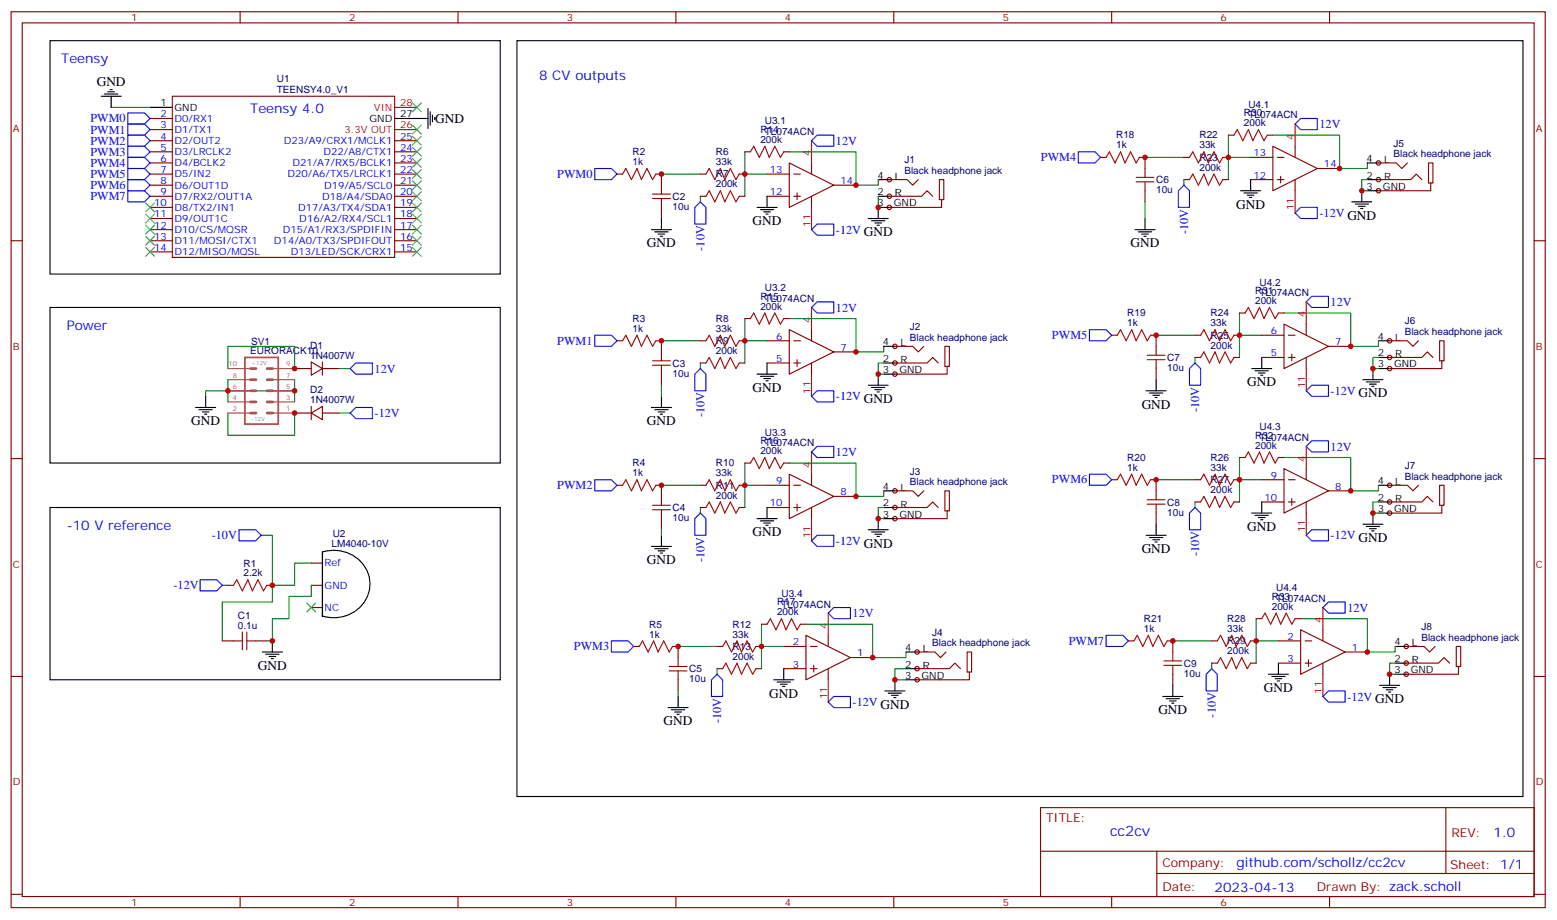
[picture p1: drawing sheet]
<svg xmlns="http://www.w3.org/2000/svg" width="494mm" height="292mm" viewBox="0 0 494 292" stroke-linecap="round" stroke-linejoin="round" font-family="sans-serif">
<g fill="none" stroke="#870000" stroke-width=".35">
<path d="M3.5 3.7h486.9v284.4h-486.9zM7.1 7.3h479.7v277.3h-479.7zM76.2 3.7v3.6M145.3 3.7v3.6M214.5 3.7v3.6M283.6 3.7v3.6M352.8 3.7v3.6M421.9 3.7v3.6M47.6 37.6h7.1M54.7 30.6h70.5v51.1h-70.5zM47.6 41.1h7.1M47.6 44.7h7.1"/>
<path d="M47.6 48.2h7.1M47.6 51.7h7.1M47.6 55.2h7.1M47.6 58.8h7.1M125.2 44.7h7.1M125.2 48.2h7.1M125.2 51.7h7.1M125.2 55.2h7.1M125.2 58.8h7.1M243.4 55.2h7.1M250.5 51.7l14.1 7.1-14.1 7zM251.9 55.2h2.1"/>
<path d="M257.5 51.7v3.5M264.6 58.8h7M3.5 76.4h3.6M47.6 76.4h7.1M47.6 62.3h7.1M47.6 65.8h7.1M47.6 69.4h7.1M47.6 72.9h7.1M47.6 79.9h7.1M125.2 76.4h7.1M125.2 62.3h7.1M125.2 65.8h7.1"/>
<path d="M125.2 69.4h7.1M125.2 72.9h7.1M125.2 79.9h7.1M243.4 62.3h7.1M251.9 62.3h2.1M252.9 61.2v2.2M257.5 62.3v3.5M486.8 76.4h3.6M243.4 108.2h7.1M243.4 115.2h7.1M250.5 104.6l14.1 7.1-14.1 7zM251.9 108.2h2.1"/>
<path d="M251.9 115.2h2.1M252.9 114.2v2.1M257.5 104.6v3.6M257.5 115.2v3.5M264.6 111.7h7M3.5 145.6h3.6M243.4 154h7.1M250.5 150.5l14.1 7.1-14.1 7zM251.9 154h2.1M257.5 150.5v3.5M264.6 157.6h7M486.8 145.6h3.6"/>
<path d="M243.4 161.1h7.1M251.9 161.1h2.1M252.9 160v2.1M257.5 161.1v3.5M3.5 214.7h3.6M248.7 205.2h7.1M248.7 212.2h7.1M255.8 201.6l14.1 7.1-14.1 7.1zM257.2 205.2h2.1M257.2 212.2h2.1M258.2 211.2v2.1M262.8 201.6v3.6"/>
<path d="M262.8 212.2v3.6M269.9 208.7h7M486.8 214.7h3.6M330.2 256.3h156.6v28.3h-156.6zM458.8 256.4v20.8M330.2 270.2h156.5M367.1 277.2h119.6M367.1 270.2v14.1M3.5 283.8h3.6M76.2 284.6v3.5M145.3 284.6v3.5M214.5 284.6v3.5"/>
<path d="M283.6 284.6v3.5M352.8 284.6v3.5M421.9 284.6v3.5M486.8 283.8h3.6"/>
</g>
<path d="M47.6 34.1h7.1M125.2 37.6h7.1" fill="none" stroke="#000" stroke-width=".35"/>
<path d="M125.2 34.1h7.1M125.2 41.1h7.1M257.5 44.7v7M257.5 65.8v7.1M257.5 97.6v7M257.5 118.7v7.1M257.5 143.4v7.1M257.5 164.6v7.1M262.8 194.6v7M262.8 215.8v7" fill="none" stroke="#f00" stroke-width=".35"/>
<g fill="#f0f0f0" stroke="#870000" stroke-width=".35">
<circle cx="282.2" cy="65.8" r=".71"/>
<circle cx="282.2" cy="62.3" r=".71"/>
<circle cx="282.2" cy="57" r=".71"/>
</g>
<g fill="none" stroke="#000" stroke-width=".35">
<path d="M278.7 57h3.5M206.7 72.9h6.4M207.8 73.6h4.2M208.8 74.3h2.2M209.5 75h.8M209.9 69.4v3.5M240.2 65.8h6.4M241.3 66.5h4.2M242.4 67.2h2.1M243.1 67.9h.7M243.4 62.3v3.5M275.5 69.4h6.4"/>
<path d="M276.6 70.1h4.2M277.6 70.8h2.2M278.3 71.5h.7M278.7 62.3h3.5M282.2 65.8h-3.5v3.6M240.2 118.7h6.4M241.3 119.5h4.2M243.4 115.2v3.5M278.7 118.7v3.6M62.1 129.3h6.3M63.1 130h4.3M64.2 130.7h2.1"/>
<path d="M64.9 131.4h.7M65.3 125.8v3.5M206.7 129.3h6.4M207.8 130h4.2M208.8 130.7h2.2M209.5 131.4h.8M209.9 125.8v3.5M242.4 120.2h2.1M243.1 120.9h.7M275.5 122.3h6.4M276.6 123h4.2M277.6 123.7h2.2"/>
<path d="M278.3 124.4h.7M102.3 175.2v20.5zM102.3 175.2a11.3 11.3 0 0 1 15 11.6 11.6 11.6 0 0 1-15 8.7M206.7 173.4h6.4M207.8 174.1h4.2M208.8 174.8h2.2M209.5 175.5h.8M209.9 169.9v3.5M240.2 164.6h6.4M241.3 165.3h4.2M242.4 166h2.1M243.1 166.7h.7"/>
<path d="M243.4 161.1v3.5M275.5 168.1h6.4M276.6 168.8h4.2M277.6 169.5h2.2M278.3 170.3h.7M278.7 164.6v3.5M83.3 206.9h6.3M84.3 207.6h4.2M85.4 208.4h2.1M86.1 209.1h.7M86.4 203.4v3.5M245.5 215.8h6.4"/>
<path d="M246.6 216.5h4.2M247.6 217.2h2.2M248.4 217.9h.7M248.7 212.2v3.6M280.8 219.3h6.4M281.9 220h4.2M284 215.8v3.5M212 224.6h6.4M213.1 225.3h4.2M214.1 226h2.2M214.8 226.7h.7M215.2 221.1v3.5"/>
<path d="M282.9 220.7h2.1M283.6 221.4h.7"/>
</g>
<path d="M282.2 57h5.7l1.7 1.8 1.8-1.8M282.2 62.3h10.3l1.7-1.8 1.8 1.8M298.8 63.4h-.7v-6.4h1.4v6.4h-.7v2.4h-16.6M98.8 178.7h3.5M98.8 185.8h3.5M98.8 192.8h3.5" fill="none" stroke="#870000" stroke-width=".35"/>
<g fill="none" stroke="#008700" stroke-width=".35">
<path d="M209.9 55.2h12.3M236.4 48.2v7h7M236.4 55.2v7.1M250.5 48.2h21.1v10.6h7.1v-1.8M222.2 62.3v1.8M209.9 108.2h12.3M222.2 115.2v1.8M236.4 101.1v7.1h7M236.4 108.2v7M250.5 101.1h21.1v10.6h8.9v-1.8M72.3 120.5v7.1M93.5 124h-28.2v1.8"/>
<path d="M93.5 120.5v7.1M209.9 154h12.3M236.4 147v7h7M236.4 154v7.1M250.5 147h21.1v10.6h8.9v-1.8M82.9 169.9h3.5v21.2h-15.8v12.3M222.2 161.1v1.7M70.6 185.8h1.7M241.7 198.1v7.1h7M255.8 198.1h21.1v10.6h10.6v-1.8M215.2 205.2h12.3M227.5 212.2v1.8"/>
<path d="M241.7 205.2v7"/>
</g>
<g fill="none" stroke="#00f" stroke-width=".35">
<path d="M188.7 53.5h5.3l1.8 1.7-1.8 1.8h-5.3zM257.5 44.7l1.8-1.8h5.3v3.5h-5.3zM222.2 64.1l1.8 1.7v5.3h-3.5v-5.3zM259.3 71.1h5.3v3.5h-5.3l-1.8-1.7zM257.5 97.6l1.8-1.8h5.3v3.5h-5.3zM111.1 117l1.8-1.8h5.3v3.5h-5.3zM188.7 106.4h5.3l1.8 1.8-1.8 1.7h-5.3zM222.2 117l1.8 1.7v5.3h-3.5v-5.3zM111.1 131.1l1.8-1.8h5.3v3.6h-5.3zM257.5 125.8l1.8-1.8h5.3v3.6h-5.3zM188.7 152.3h5.3l1.8 1.7-1.8 1.8h-5.3zM259.3 141.7h5.3v3.5h-5.3l-1.8-1.8z"/>
<path d="M75.8 168.1h5.3l1.8 1.8-1.8 1.8h-5.3zM222.2 162.8l1.8 1.8v5.3h-3.5v-5.3zM257.5 171.7l1.8-1.8h5.3v3.5h-5.3zM63.5 184h5.3l1.8 1.8-1.8 1.7h-5.3zM262.8 194.6l1.8-1.8h5.3v3.6h-5.3zM194 203.4h5.3l1.8 1.8-1.8 1.7h-5.3zM225.8 215.8l1.7-1.8 1.8 1.8v5.3h-3.5zM262.8 222.8l1.8-1.7h5.3v3.5h-5.3z"/>
</g>
<path d="M77.7 113.5h10.6v21.1h-10.6z" fill="none" stroke="#a64a4a" stroke-width=".56"/>
<path d="M79.5 117h1.8M84.8 117h1.7M79.5 120.5h1.8M79.5 124h1.8M79.5 127.6h1.8M79.5 131.1h1.8M84.8 120.5h1.7M84.8 124h1.7M84.8 127.6h1.7M84.8 131.1h1.7" fill="none" stroke="#a64a4a" stroke-width=".85"/>
<path d="M72.3 117h7M86.5 117h7M72.3 131.1h7M72.3 127.6h7M72.3 124h7M72.3 120.5h7M86.5 131.1h7M86.5 127.6h7M86.5 124h7M86.5 120.5h7" fill="none" stroke="#a64a4a" stroke-width=".35"/>
<g fill="#f0f0f0" stroke="#870000" stroke-width=".35">
<circle cx="284" cy="118.7" r=".71"/>
<circle cx="284" cy="115.2" r=".71"/>
<circle cx="284" cy="109.9" r=".71"/>
</g>
<path d="M280.5 109.9h3.5M280.5 115.2h3.5M280.5 118.7h3.5" fill="none" stroke="#000" stroke-width=".35"/>
<path d="M284 109.9h5.6l1.8 1.8 1.8-1.8M284 115.2h10.2l1.8-1.7 1.7 1.7M300.6 116.3h-.7v-6.4h1.4v6.4h-.7v2.4h-16.6" fill="none" stroke="#870000" stroke-width=".35"/>
<g fill="#f0f0f0" stroke="#870000" stroke-width=".35">
<circle cx="284" cy="164.6" r=".71"/>
<circle cx="284" cy="161.1" r=".71"/>
<circle cx="284" cy="155.8" r=".71"/>
</g>
<path d="M280.5 155.8h3.5M280.5 161.1h3.5M280.5 164.6h3.5" fill="none" stroke="#000" stroke-width=".35"/>
<path d="M284 155.8h5.6l1.8 1.8 1.8-1.8M284 161.1h10.2l1.8-1.8 1.7 1.8M300.6 162.1h-.7v-6.3h1.4v6.3h-.7v2.5h-16.6" fill="none" stroke="#870000" stroke-width=".35"/>
<g fill="#f0f0f0" stroke="#870000" stroke-width=".35">
<circle cx="291" cy="215.8" r=".71"/>
<circle cx="291" cy="212.2" r=".71"/>
<circle cx="291" cy="206.9" r=".71"/>
</g>
<path d="M287.5 206.9h3.5M287.5 212.2h3.5M287.5 215.8h3.5" fill="none" stroke="#000" stroke-width=".35"/>
<path d="M291 206.9h5.7l1.7 1.8 1.8-1.8M291 212.2h10.3l1.7-1.7 1.8 1.7M307.6 213.3h-.7v-6.4h1.4v6.4h-.7v2.5h-16.6" fill="none" stroke="#870000" stroke-width=".35"/>
<g fill="#f0f0f0" stroke="#870000" stroke-width=".35">
<circle cx="446.3" cy="214" r=".71"/>
<circle cx="446.3" cy="210.5" r=".71"/>
<circle cx="446.3" cy="205.2" r=".71"/>
</g>
<path d="M442.7 205.2h3.6M442.7 210.5h3.6M442.7 214h3.6" fill="none" stroke="#000" stroke-width=".35"/>
<path d="M446.3 205.2h5.6l1.8 1.7 1.7-1.7M446.3 210.5h10.2l1.8-1.8 1.7 1.8M462.8 211.5h-.7v-6.3h1.4v6.3h-.7v2.5h-16.5" fill="none" stroke="#870000" stroke-width=".35"/>
<g fill="#f0f0f0" stroke="#870000" stroke-width=".35">
<circle cx="441" cy="162.8" r=".71"/>
<circle cx="441" cy="159.3" r=".71"/>
<circle cx="441" cy="154" r=".71"/>
</g>
<path d="M437.4 154h3.6M437.4 159.3h3.6M437.4 162.8h3.6" fill="none" stroke="#000" stroke-width=".35"/>
<path d="M441 154h5.6l1.8 1.8 1.7-1.8M441 159.3h10.2l1.8-1.7 1.7 1.7M457.6 160.4h-.8v-6.4h1.5v6.4h-.7v2.4h-16.6" fill="none" stroke="#870000" stroke-width=".35"/>
<g fill="#f0f0f0" stroke="#870000" stroke-width=".35">
<circle cx="441" cy="117" r=".71"/>
<circle cx="441" cy="113.5" r=".71"/>
<circle cx="441" cy="108.2" r=".71"/>
</g>
<g fill="none" stroke="#000" stroke-width=".35">
<path d="M396.9 57v3.5M360.2 72.9h6.3M361.2 73.6h4.3M362.3 74.3h2.1M363 75h.7M363.4 69.4v3.5M393.7 60.5h6.3M394.8 61.2h4.2M395.8 61.9h2.1M396.5 62.7h.7M429 64.1h6.3M430 64.8h4.3"/>
<path d="M431.1 65.5h2.1M431.8 66.2h.7M432.2 60.5v3.6M397.2 117h6.4M398.3 117.7h4.2M399.3 118.4h2.2M400 119.1h.8M400.4 113.5v3.5M435.7 117v3.5M437.4 108.2h3.6M437.4 113.5h3.6M437.4 117h3.6"/>
<path d="M363.7 124h6.4M364.8 124.7h4.2M365.8 125.4h2.1M366.5 126.2h.7M366.9 120.5v3.5M432.5 120.5h6.4M433.6 121.2h4.2M434.6 121.9h2.1M435.3 122.6h.7M400.4 159.3v3.5M363.7 169.9h6.4M364.8 170.6h4.2"/>
<path d="M365.8 171.3h2.1M366.5 172h.7M366.9 166.4v3.5M397.2 162.8h6.4M398.3 163.5h4.2M399.3 164.3h2.2M400 165h.8M432.5 166.4h6.4M433.6 167.1h4.2M434.6 167.8h2.1M435.3 168.5h.7M435.7 162.8v3.6"/>
<path d="M372.2 217.5v3.6M402.5 214h6.4M403.6 214.7h4.2M404.6 215.4h2.2M405.3 216.1h.7M405.7 210.5v3.5M437.8 217.5h6.3M438.9 218.2h4.2M439.9 218.9h2.1M440.6 219.6h.7M441 214v3.5M369 221.1h6.4"/>
<path d="M370.1 221.8h4.2M371.1 222.5h2.1M371.8 223.2h.7"/>
</g>
<path d="M441 108.2h5.6l1.8 1.7 1.7-1.7M441 113.5h10.2l1.8-1.8 1.7 1.8M457.6 114.5h-.8v-6.3h1.5v6.3h-.7v2.5h-16.6" fill="none" stroke="#870000" stroke-width=".35"/>
<g fill="none" stroke="#008700" stroke-width=".35">
<path d="M363.4 50h12.3M375.7 57v1.8M389.8 42.9v7.1h7.1M389.8 50v7M403.9 42.9h21.2v10.6h8.8v-1.8M393.3 99.3v7.1h7.1M407.5 99.3h21.1v10.6h8.8v-1.7M366.9 106.4h12.3M379.2 113.5v1.7M393.3 106.4v7.1M366.9 152.3h12.3M379.2 159.3v1.8"/>
<path d="M393.3 145.2v7.1h7.1M393.3 152.3v7M407.5 145.2h21.1v10.6h8.8v-1.8M398.6 196.4v7h7.1M412.7 196.4h21.2v10.5h8.8v-1.7M372.2 203.4h12.3M384.5 210.5v1.7M398.6 203.4v7.1"/>
</g>
<g fill="none" stroke="#00f" stroke-width=".35">
<path d="M411 39.4l1.7-1.8h5.3v3.5h-5.3zM342.2 48.2h5.3l1.7 1.8-1.7 1.7h-5.3zM375.7 58.8l1.8 1.7v5.3h-3.6v-5.3zM412.7 65.8h5.3v3.6h-5.3l-1.7-1.8zM416.3 94.1h5.3v3.5h-5.3l-1.8-1.8zM345.7 104.6h5.3l1.8 1.8-1.8 1.8h-5.3zM379.2 115.2l1.8 1.8v5.3h-3.5v-5.3zM414.5 124l1.8-1.7h5.3v3.5h-5.3zM345.7 150.5h5.3l1.8 1.8-1.8 1.7h-5.3zM414.5 141.7l1.8-1.8h5.3v3.5h-5.3zM379.2 161.1l1.8 1.7v5.3h-3.5v-5.3zM414.5 169.9l1.8-1.8h5.3v3.6h-5.3z"/>
<path d="M419.8 192.8l1.8-1.7h5.3v3.5h-5.3zM351 201.6h5.3l1.8 1.8-1.8 1.8h-5.3zM384.5 212.2l1.8 1.8v5.3h-3.5v-5.3zM421.6 219.3h5.3v3.5h-5.3l-1.8-1.7z"/>
</g>
<g fill="#f0f0f0" stroke="#870000" stroke-width=".35">
<circle cx="437.4" cy="60.5" r=".71"/>
<circle cx="437.4" cy="57" r=".71"/>
<circle cx="437.4" cy="51.7" r=".71"/>
</g>
<g fill="none" stroke="#000" stroke-width=".35">
<path d="M15.9 12.9h142.8v74.1h-142.8zM164 12.9h319.3v239.9h-319.3zM32.1 30.6h6.4M33.2 29.8h4.2M34.2 29.1h2.1M34.9 28.4h.7M35.3 30.6v3.5M132.3 37.6h3.5M135.8 34.4v6.4M136.5 35.5v4.2M137.2 36.5v2.2M137.9 37.3v.7"/>
<path d="M433.9 51.7h3.5M433.9 57h3.5M433.9 60.5h3.5M15.9 97.6h142.8v49.4h-142.8zM15.9 161.1h142.8v54.7h-142.8z"/>
</g>
<g fill="none" stroke="#870000" stroke-width=".35">
<path d="M195.8 55.2h1.8M208.1 55.2h1.8v3.6M222.2 55.2h1.8M234.6 55.2h1.8M236.4 48.2h1.7M248.7 48.2h1.8M349.2 50h1.8M361.6 50h1.8v3.5M375.7 50h1.8M375.7 57h1.8M388.1 50h1.7M388.1 57h1.7"/>
<path d="M389.8 42.9h1.8M396.9 50h7M396.9 57h7M402.2 42.9h1.7M403.9 46.4l14.1 7.1-14.1 7zM405.3 50h2.2M405.3 57h2.2M406.4 56v2.1M411 46.4v3.6M411 57v3.5M418 53.5h7.1M437.4 51.7h5.7l1.8 1.8 1.7-1.8"/>
<path d="M437.4 57h10.3l1.7-1.8 1.8 1.8M454 58.1h-.7v-6.4h1.4v6.4h-.7v2.4h-16.6M209.9 65.8v3.6M222.2 62.3h1.8M234.6 62.3h1.8M363.4 60.5v3.6M393.3 99.3h1.8M405.7 99.3h1.8M93.5 117h5.3M98.8 114.9l3.5 2.1-3.5 2.1zM102.3 117h5.3M102.3 114.9v4.2"/>
<path d="M195.8 108.2h1.8M208.1 108.2h1.8v3.5M209.9 118.7v3.6M222.2 108.2h1.8M222.2 115.2h1.8M234.6 108.2h1.8M234.6 115.2h1.8M236.4 101.1h1.7M248.7 101.1h1.8M352.8 106.4h1.7M365.1 106.4h1.8v3.5M366.9 117v3.5"/>
<path d="M379.2 106.4h1.8M379.2 113.5h1.8M391.6 106.4h1.7M391.6 113.5h1.7M400.4 106.4h7.1M400.4 113.5h7.1M407.5 102.9l14.1 7-14.1 7.1zM408.9 106.4h2.1M408.9 113.5h2.1M409.9 112.4v2.1M414.5 102.9v3.5M414.5 113.5v3.5"/>
<path d="M421.6 109.9h7M93.5 131.1h5.3M98.8 131.1l3.5-2.1v4.2zM98.8 129v4.2M102.3 131.1h5.3M195.8 154h1.8M208.1 154h1.8v3.6M222.2 154h1.8M234.6 154h1.8M236.4 147h1.7M248.7 147h1.8M352.8 152.3h1.7"/>
<path d="M365.1 152.3h1.8v3.5M379.2 152.3h1.8M379.2 159.3h1.8M391.6 152.3h1.7M391.6 159.3h1.7M393.3 145.2h1.8M400.4 152.3h7.1M400.4 159.3h7.1M405.7 145.2h1.8M407.5 148.7l14.1 7.1-14.1 7zM408.9 152.3h2.1M408.9 159.3h2.1"/>
<path d="M409.9 158.3v2.1M414.5 148.7v3.6M414.5 159.3v3.5M421.6 155.8h7M209.9 164.6v3.5M222.2 161.1h1.8M234.6 161.1h1.8M366.9 162.8v3.6M72.3 185.8h1.8M84.7 185.8h1.7M241.7 198.1h1.7M254 198.1h1.8"/>
<path d="M398.6 196.4h1.8M411 196.4h1.7M412.7 199.9l14.2 7-14.2 7.1zM419.8 199.9v3.5M70.6 203.4h3.5M81.1 203.4h3.6M201.1 205.2h1.7M213.4 205.2h1.8v3.5M215.2 215.8v3.5M227.5 205.2h1.8M227.5 212.2h1.8M239.9 205.2h1.8"/>
<path d="M239.9 212.2h1.8M358.1 203.4h1.7M370.4 203.4h1.8v3.5M372.2 214v3.5M384.5 203.4h1.8M384.5 210.5h1.8M396.9 203.4h1.7M396.9 210.5h1.7M405.7 203.4h7M405.7 210.5h7M414.2 203.4h2.1M414.2 210.5h2.1"/>
<path d="M415.2 209.4v2.1M419.8 210.5v3.5M426.9 206.9h7"/>
</g>
<path d="M411 39.4v7M411 60.5v7.1M414.5 95.8v7.1M414.5 117v7M414.5 141.7v7M414.5 162.8v7.1M419.8 192.8v7.1M419.8 214v7.1" fill="none" stroke="#f00" stroke-width=".35"/>
<g fill="none" stroke="#008700" stroke-width=".35">
<path d="M35.3 34.1h12.3M433.9 57h-1.7v3.5h1.7M278.7 62.3v3.5M363.4 64.1v5.3M72.3 117v-7.1h21.2v7.1M107.6 117h3.5M280.5 115.2h-1.8v3.5h1.8M437.4 113.5h-1.7v3.5h1.7M72.3 131.1v7h21.2v-7M107.6 131.1h3.5M209.9 122.3v3.5M437.4 159.3h-1.7v3.5h1.7"/>
<path d="M98.8 178.7h-5.3v7.1h-7.1M209.9 168.1v1.8M280.5 161.1h-1.8v3.5h1.8M98.8 185.8v3.5h-7.1v7.1h-5.3v7h-1.7M215.2 219.3v1.8M287.5 212.2h-3.5v3.6h3.5M442.7 210.5h-1.7v3.5h1.7"/>
</g>
<path d="M40.6 35.8h5.3l1.7 1.8-1.7 1.8h-5.3zM40.6 39.4h5.3l1.7 1.7-1.7 1.8h-5.3zM40.6 42.9h5.3l1.7 1.8-1.7 1.7h-5.3zM40.6 46.4h5.3l1.7 1.8-1.7 1.8h-5.3zM40.6 50h5.3l1.7 1.7-1.7 1.8h-5.3zM40.6 53.5h5.3l1.7 1.7-1.7 1.8h-5.3zM40.6 57h5.3l1.7 1.8-1.7 1.7h-5.3zM40.6 60.5h5.3l1.7 1.8-1.7 1.8h-5.3z" fill="none" stroke="#00f" stroke-width=".35"/>
<g fill="none" stroke="#3c3" stroke-width=".35">
<path d="M130.9 32.7l2.8 2.8M130.9 39.7l2.8 2.8M133.7 32.7l-2.8 2.8M133.7 39.7l-2.8 2.8M130.9 43.3l2.8 2.8M130.9 46.8l2.8 2.8M130.9 50.3l2.8 2.8M130.9 53.8l2.8 2.9M130.9 57.4l2.8 2.8M133.7 43.3l-2.8 2.8M133.7 46.8l-2.8 2.8M133.7 50.3l-2.8 2.8"/>
<path d="M133.7 53.8l-2.8 2.9M133.7 57.4l-2.8 2.8M46.2 78.5l2.8 2.9M46.2 75l2.8 2.8M46.2 71.5l2.8 2.8M46.2 67.9l2.8 2.9M46.2 64.4l2.8 2.8M49 78.5l-2.8 2.9M49 75l-2.8 2.8M49 71.5l-2.8 2.8M49 67.9l-2.8 2.9M49 64.4l-2.8 2.8"/>
<path d="M130.9 60.9l2.8 2.8M130.9 64.4l2.8 2.8M130.9 67.9l2.8 2.9M130.9 71.5l2.8 2.8M130.9 75l2.8 2.8M130.9 78.5l2.8 2.9M133.7 60.9l-2.8 2.8M133.7 64.4l-2.8 2.8M133.7 67.9l-2.8 2.9M133.7 71.5l-2.8 2.8M133.7 75l-2.8 2.8M133.7 78.5l-2.8 2.9"/>
<path d="M97.4 191.4l2.8 2.8M100.2 191.4l-2.8 2.8"/>
</g>
<g fill="none" stroke="#a10000" stroke-width=".35">
<path d="M197.6 55.2l1-1.7 1.8 3.5 1.7-3.5 1.5 3.5 1.7-3.5 1.8 3.5 1-1.8M209.9 58.8v2.8M224 55.2l1.1-1.7 1.7 3.5 1.8-3.5 1.4 3.5 1.8-3.5 1.7 3.5 1.1-1.8M238.1 48.2l1.1-1.8 1.7 3.6 1.8-3.6 1.4 3.6 1.8-3.6 1.7 3.6 1.1-1.8M351 50l1.1-1.8 1.7 3.5 1.8-3.5 1.4 3.5 1.8-3.5 1.7 3.5 1.1-1.7M360.5 56.3h5.7M360.5 57.7h5.7M363.4 53.5v2.8M363.4 57.7v2.8M377.5 57l1-1.8 1.8 3.6 1.8-3.6 1.4 3.6 1.7-3.6 1.8 3.6 1.1-1.8M377.5 50l1-1.8 1.8 3.5 1.8-3.5 1.4 3.5 1.7-3.5 1.8 3.5 1.1-1.7M391.6 42.9l1-1.8 1.8 3.6 1.8-3.6 1.4 3.6 1.7-3.6 1.8 3.6 1.1-1.8"/>
<path d="M207.1 61.6h5.6M207.1 63h5.6M209.9 63v2.8M224 62.3l1.1-1.8 1.7 3.6 1.8-3.6 1.4 3.6 1.8-3.6 1.7 3.6 1.1-1.8M395.1 99.3l1.1-1.7 1.7 3.5 1.8-3.5 1.4 3.5 1.8-3.5 1.7 3.5 1.1-1.8M197.6 108.2l1-1.8 1.8 3.5 1.7-3.5 1.5 3.5 1.7-3.5 1.8 3.5 1-1.7M207.1 114.5h5.6M207.1 115.9h5.6M209.9 111.7v2.8M209.9 115.9v2.8M224 108.2l1.1-1.8 1.7 3.5 1.8-3.5 1.4 3.5 1.8-3.5 1.7 3.5 1.1-1.7M224 115.2l1.1-1.7 1.7 3.5 1.8-3.5 1.4 3.5 1.8-3.5 1.7 3.5 1.1-1.8"/>
<path d="M238.1 101.1l1.1-1.8 1.7 3.6 1.8-3.6 1.4 3.6 1.8-3.6 1.7 3.6 1.1-1.8M354.5 106.4l1.1-1.8 1.8 3.6 1.7-3.6 1.4 3.6 1.8-3.6 1.8 3.6 1-1.8M364.1 112.7h5.6M364.1 114.2h5.6M366.9 109.9v2.8M366.9 114.2v2.8M381 113.5l1.1-1.8 1.7 3.5 1.8-3.5 1.4 3.5 1.8-3.5 1.7 3.5 1.1-1.7M381 106.4l1.1-1.8 1.7 3.6 1.8-3.6 1.4 3.6 1.8-3.6 1.7 3.6 1.1-1.8M197.6 154l1-1.7 1.8 3.5 1.7-3.5 1.5 3.5 1.7-3.5 1.8 3.5 1-1.8M209.9 157.6v2.8M224 154l1.1-1.7 1.7 3.5 1.8-3.5 1.4 3.5 1.8-3.5 1.7 3.5 1.1-1.8M238.1 147l1.1-1.8 1.7 3.5 1.8-3.5 1.4 3.5 1.8-3.5 1.7 3.5 1.1-1.7"/>
<path d="M354.5 152.3l1.1-1.8 1.8 3.5 1.7-3.5 1.4 3.5 1.8-3.5 1.8 3.5 1-1.7M364.1 158.6h5.6M366.9 155.8v2.8M381 159.3l1.1-1.7 1.7 3.5 1.8-3.5 1.4 3.5 1.8-3.5 1.7 3.5 1.1-1.8M381 152.3l1.1-1.8 1.7 3.5 1.8-3.5 1.4 3.5 1.8-3.5 1.7 3.5 1.1-1.7M395.1 145.2l1.1-1.8 1.7 3.6 1.8-3.6 1.4 3.6 1.8-3.6 1.7 3.6 1.1-1.8M207.1 160.4h5.6M207.1 161.8h5.6M209.9 161.8v2.8M224 161.1l1.1-1.8 1.7 3.5 1.8-3.5 1.4 3.5 1.8-3.5 1.7 3.5 1.1-1.7M364.1 160h5.6M366.9 160v2.8"/>
<path d="M74.1 185.8l1-1.8 1.8 3.5 1.8-3.5 1.4 3.5 1.7-3.5 1.8 3.5 1.1-1.7M243.4 198.1l1.1-1.7 1.7 3.5 1.8-3.5 1.4 3.5 1.8-3.5 1.7 3.5 1.1-1.8M400.4 196.4l1.1-1.8 1.7 3.5 1.8-3.5 1.4 3.5 1.8-3.5 1.7 3.5 1.1-1.7M74.1 203.4h2.8M76.9 200.6v5.6M78.3 203.4h2.8M78.3 200.6v5.6M202.8 205.2l1.1-1.8 1.8 3.5 1.7-3.5 1.4 3.5 1.8-3.5 1.8 3.5 1-1.7M212.4 211.5h5.6M212.4 212.9h5.6M215.2 208.7v2.8M215.2 212.9v2.9"/>
<path d="M229.3 212.2l1.1-1.7 1.7 3.5 1.8-3.5 1.4 3.5 1.8-3.5 1.7 3.5 1.1-1.8M229.3 205.2l1.1-1.8 1.7 3.5 1.8-3.5 1.4 3.5 1.8-3.5 1.7 3.5 1.1-1.7M359.8 203.4l1.1-1.8 1.8 3.6 1.7-3.6 1.4 3.6 1.8-3.6 1.8 3.6 1-1.8M369.4 209.8h5.6M369.4 211.2h5.6M372.2 206.9v2.9M372.2 211.2v2.8M386.3 210.5l1-1.8 1.8 3.5 1.8-3.5 1.4 3.5 1.8-3.5 1.7 3.5 1.1-1.7M386.3 203.4l1-1.8 1.8 3.6 1.8-3.6 1.4 3.6 1.8-3.6 1.7 3.6 1.1-1.8"/>
</g>
<g fill="#c00">
<circle cx="72.3" cy="124" r=".88"/>
<circle cx="93.5" cy="124" r=".88"/>
<circle cx="236.4" cy="55.2" r=".88"/>
<circle cx="271.6" cy="58.8" r=".88"/>
<circle cx="271.6" cy="111.7" r=".88"/>
<circle cx="236.4" cy="108.2" r=".88"/>
<circle cx="271.6" cy="157.6" r=".88"/>
<circle cx="236.4" cy="154" r=".88"/>
<circle cx="276.9" cy="208.7" r=".88"/>
<circle cx="241.7" cy="205.2" r=".88"/>
<circle cx="398.6" cy="203.4" r=".88"/>
<circle cx="433.9" cy="206.9" r=".88"/>
<circle cx="393.3" cy="152.3" r=".88"/>
<circle cx="428.6" cy="155.8" r=".88"/>
<circle cx="393.3" cy="106.4" r=".88"/>
<circle cx="428.6" cy="109.9" r=".88"/>
<circle cx="425.1" cy="53.5" r=".88"/>
<circle cx="389.8" cy="50" r=".88"/>
<circle cx="209.9" cy="55.2" r=".88"/>
<circle cx="209.9" cy="108.2" r=".88"/>
<circle cx="209.9" cy="154" r=".88"/>
<circle cx="215.2" cy="205.2" r=".88"/>
<circle cx="363.4" cy="50" r=".88"/>
<circle cx="366.9" cy="106.4" r=".88"/>
<circle cx="366.9" cy="152.3" r=".88"/>
<circle cx="372.2" cy="203.4" r=".88"/>
<circle cx="86.4" cy="185.8" r=".88"/>
<circle cx="93.5" cy="131.1" r=".88"/>
<circle cx="93.5" cy="117" r=".88"/>
<circle cx="86.4" cy="203.4" r=".88"/>
<circle cx="278.7" cy="65.8" r=".88"/>
<circle cx="278.7" cy="118.7" r=".88"/>
<circle cx="278.7" cy="164.6" r=".88"/>
<circle cx="284" cy="215.8" r=".88"/>
<circle cx="432.2" cy="60.5" r=".88"/>
<circle cx="435.7" cy="117" r=".88"/>
<circle cx="435.7" cy="162.8" r=".88"/>
<circle cx="441" cy="214" r=".88"/>
</g>
<text font-size="4.6" fill="#00f" x="352.3" y="265.4">cc2cv</text>
<g font-size="4.2" fill="#00f">
<text x="19.4" y="20">Teensy</text>
<text x="171.1" y="25.3">8 CV outputs</text>
<text x="79.4" y="35.8">Teensy 4.0</text>
<text x="21.2" y="104.6">Power</text>
<text x="21.2" y="168.1">-10 V reference</text>
<text x="474" y="265.6">1.0</text>
<text x="392.4" y="275.2">github.com/schollz/cc2cv</text>
<text x="385.5" y="283">2023-04-13</text>
</g>
<g font-size="4.2">
<text x="30.7" y="27.3">GND</text>
<text x="138.1" y="39">GND</text>
<text x="238.8" y="71.5">GND</text>
<text x="392.3" y="66.2">GND</text>
<text x="205.3" y="78.5">GND</text>
<text x="358.8" y="78.5">GND</text>
<text x="238.8" y="124.4">GND</text>
<text x="395.8" y="122.6">GND</text>
<text x="362.3" y="129.7">GND</text>
<text x="60.7" y="135">GND</text>
<text x="205.3" y="135">GND</text>
<text x="238.8" y="170.3">GND</text>
<text x="395.8" y="168.5">GND</text>
<text x="205.3" y="179.1">GND</text>
<text x="362.3" y="175.5">GND</text>
<text x="81.8" y="212.6">GND</text>
<text x="244.1" y="221.4">GND</text>
<text x="401.1" y="219.6">GND</text>
<text x="367.6" y="226.7">GND</text>
<text x="210.6" y="230.2">GND</text>
</g>
<g font-size="3.9" fill="#00f">
<text x="28.7" y="38.9">PWM0</text>
<text x="418.7" y="40.7">12V</text>
<text x="28.7" y="42.4">PWM1</text>
<text x="28.7" y="45.9">PWM2</text>
<text x="265.3" y="46">12V</text>
<text x="28.7" y="49.4">PWM3</text>
<text x="28.7" y="53">PWM4</text>
<text x="330.3" y="51.1">PWM4</text>
<text x="28.7" y="56.5">PWM5</text>
<text x="176.9" y="56.6">PWM0</text>
<text x="28.7" y="60">PWM6</text>
<text x="28.7" y="63.6">PWM7</text>
<text x="418.7" y="68.9">-12V GND</text>
<text x="265.3" y="74.2">-12V GND</text>
<text x="377" y="74.3" transform="rotate(-90 377 74.3)">-10V</text>
<text x="223.6" y="79.6" transform="rotate(-90 223.6 79.6)">-10V</text>
<text x="265.3" y="98.9">12V</text>
<text x="422.3" y="97.1">12V</text>
<text x="333.8" y="107.6">PWM5</text>
<text x="176.9" y="109.4">PWM1</text>
<text x="118.9" y="118.3">12V</text>
<text x="422.3" y="125.3">-12V GND</text>
<text x="265.3" y="127.1">-12V GND</text>
<text x="380.6" y="130.7" transform="rotate(-90 380.6 130.7)">-10V</text>
<text x="118.9" y="132.4">-12V</text>
<text x="223.6" y="132.5" transform="rotate(-90 223.6 132.5)">-10V</text>
<text x="422.3" y="143">12V</text>
<text x="265.3" y="144.7">12V</text>
<text x="176.9" y="155.3">PWM2</text>
<text x="333.8" y="153.4">PWM6</text>
<text x="67.2" y="171.1">-10V</text>
<text x="265.3" y="173">-12V GND</text>
<text x="422.3" y="171.2">-12V GND</text>
<text x="223.6" y="178.3" transform="rotate(-90 223.6 178.3)">-10V</text>
<text x="380.6" y="176.6" transform="rotate(-90 380.6 176.6)">-10V</text>
<text x="55.1" y="187">-12V</text>
<text x="270.6" y="195.9">12V</text>
<text x="427.6" y="194.1">12V</text>
<text x="182.1" y="206.3">PWM3</text>
<text x="339.1" y="204.6">PWM7</text>
<text x="270.6" y="224.1">-12V GND</text>
<text x="385.9" y="227.7" transform="rotate(-90 385.9 227.7)">-10V</text>
<text x="427.6" y="222.4">-12V GND</text>
<text x="228.9" y="229.5" transform="rotate(-90 228.9 229.5)">-10V</text>
</g>
<g font-size="3.9" fill="#800">
<text x="332" y="260.9">TITLE:</text>
<text x="460.6" y="265.6">REV:</text>
<text x="368.9" y="275.1">Company:</text>
<text x="460.2" y="275.7">Sheet: 1/1</text>
<text x="368.9" y="282.8">Date:</text>
<text x="417.9" y="282.9">Drawn By: zack.scholl</text>
</g>
<g font-size="3.2" fill="#800">
<text x="41.6" y="6.7">1</text>
<text x="110.8" y="6.7">2</text>
<text x="179.9" y="6.7">3</text>
<text x="249.1" y="6.7">4</text>
<text x="318.2" y="6.7">5</text>
<text x="387.3" y="6.7">6</text>
<text x="4.1" y="41.8">A</text>
<text x="487.4" y="41.8">A</text>
<text x="4.1" y="111">B</text>
<text x="487.4" y="111">B</text>
<text x="4.1" y="180.1">C</text>
<text x="487.4" y="180.1">C</text>
<text x="4.1" y="249.3">D</text>
<text x="487.4" y="249.3">D</text>
<text x="41.6" y="287.5">1</text>
<text x="110.8" y="287.5">2</text>
<text x="179.9" y="287.5">3</text>
<text x="249.1" y="287.5">4</text>
<text x="318.2" y="287.5">5</text>
<text x="387.3" y="287.5">6</text>
</g>
<g font-size="3.2" fill="#000080">
<text x="87.9" y="29.5">TEENSY4.0_V1</text>
<text x="87.9" y="26">U1</text>
<text x="396.2" y="34.2">U4.1</text>
<text x="242.7" y="39.5">U3.1</text>
<text x="394.8" y="40.1">200k</text>
<text x="394.8" y="36.9">R30</text>
<text x="396.2" y="37.6">TL074ACN</text>
<text x="241.3" y="45.4">200k</text>
<text x="241.3" y="42.2">R14</text>
<text x="242.7" y="42.9">TL074ACN</text>
<text x="354.2" y="47.1">1k</text>
<text x="354.2" y="44">R18</text>
<text x="380.7" y="47.1">33k</text>
<text x="380.7" y="44">R22</text>
<text x="442.2" y="46.5">J5</text>
<text x="200.7" y="52.4">1k</text>
<text x="200.7" y="49.2">R2</text>
<text x="227.2" y="52.4">33k</text>
<text x="227.2" y="49.2">R6</text>
<text x="287" y="51.8">J1</text>
<text x="380.7" y="51">R23</text>
<text x="442.2" y="50">Black headphone jack</text>
<text x="227.2" y="59.5">200k</text>
<text x="227.2" y="56.3">R7</text>
<text x="287" y="55.2">Black headphone jack</text>
<text x="366.9" y="58.2">C6</text>
<text x="380.7" y="54.2">200k</text>
<text x="213.4" y="63.4">C2</text>
<text x="366.9" y="61.3">10u</text>
<text x="213.4" y="66.6">10u</text>
<text x="241.3" y="95.1">R15</text>
<text x="242.7" y="95.8">TL074ACN</text>
<text x="242.7" y="92.4">U3.2</text>
<text x="398.3" y="93.3">R31</text>
<text x="399.7" y="94.1">TL074ACN</text>
<text x="399.7" y="90.6">U4.2</text>
<text x="241.3" y="98.3">200k</text>
<text x="357.7" y="100.4">R19</text>
<text x="384.2" y="100.4">R24</text>
<text x="398.3" y="96.5">200k</text>
<text x="200.7" y="105.3">1k</text>
<text x="200.7" y="102.2">R3</text>
<text x="227.2" y="105.3">33k</text>
<text x="227.2" y="102.2">R8</text>
<text x="288.8" y="104.7">J2</text>
<text x="357.7" y="103.6">1k</text>
<text x="384.2" y="107.5">R25</text>
<text x="384.2" y="103.6">33k</text>
<text x="445.8" y="106.4">Black headphone jack</text>
<text x="445.8" y="103">J6</text>
<text x="79.4" y="112.4">EURORACK10</text>
<text x="79.7" y="109.4">SV1</text>
<text x="98.4" y="113.8">1N4007W</text>
<text x="98.4" y="110.7">D1</text>
<text x="227.2" y="112.4">200k</text>
<text x="227.2" y="109.2">R9</text>
<text x="288.8" y="108.2">Black headphone jack</text>
<text x="384.2" y="110.6">200k</text>
<text x="213.4" y="119.5">10u</text>
<text x="213.4" y="116.4">C3</text>
<text x="370.4" y="117.8">10u</text>
<text x="370.4" y="114.6">C7</text>
<text x="98.4" y="124.8">D2</text>
<text x="98.4" y="127.9">1N4007W</text>
<text x="399.7" y="136.5">U4.3</text>
<text x="241.3" y="141">R16</text>
<text x="242.7" y="141.7">TL074ACN</text>
<text x="242.7" y="138.3">U3.3</text>
<text x="398.3" y="142.4">200k</text>
<text x="398.3" y="139.2">R32</text>
<text x="399.7" y="139.9">TL074ACN</text>
<text x="200.7" y="148">R4</text>
<text x="227.2" y="148">R10</text>
<text x="241.3" y="144.1">200k</text>
<text x="357.7" y="149.4">1k</text>
<text x="357.7" y="146.3">R20</text>
<text x="384.2" y="149.4">33k</text>
<text x="384.2" y="146.3">R26</text>
<text x="445.8" y="148.8">J7</text>
<text x="200.7" y="151.2">1k</text>
<text x="227.2" y="155.1">R11</text>
<text x="227.2" y="151.2">33k</text>
<text x="288.8" y="154">Black headphone jack</text>
<text x="288.8" y="150.6">J3</text>
<text x="384.2" y="153.3">R27</text>
<text x="445.8" y="152.3">Black headphone jack</text>
<text x="227.2" y="158.3">200k</text>
<text x="370.4" y="160.5">C8</text>
<text x="384.2" y="156.5">200k</text>
<text x="213.4" y="165.4">10u</text>
<text x="213.4" y="162.2">C4</text>
<text x="370.4" y="163.6">10u</text>
<text x="105.2" y="173.6">LM4040-10V</text>
<text x="105.6" y="170.3">U2</text>
<text x="77.3" y="179.8">R1</text>
<text x="77.3" y="183">2.2k</text>
<text x="248" y="189.4">U3.4</text>
<text x="403.6" y="190.4">R33</text>
<text x="405" y="191.1">TL074ACN</text>
<text x="405" y="187.6">U4.4</text>
<text x="75.5" y="196.4">C1</text>
<text x="246.6" y="195.3">200k</text>
<text x="246.6" y="192.1">R17</text>
<text x="248" y="192.8">TL074ACN</text>
<text x="363" y="197.4">R21</text>
<text x="389.5" y="197.4">R28</text>
<text x="403.6" y="193.5">200k</text>
<text x="75.5" y="199.5">0.1u</text>
<text x="206" y="202.4">1k</text>
<text x="206" y="199.2">R5</text>
<text x="232.5" y="202.4">33k</text>
<text x="232.5" y="199.2">R12</text>
<text x="295.8" y="201.8">J4</text>
<text x="363" y="200.6">1k</text>
<text x="389.5" y="200.6">33k</text>
<text x="451.1" y="203.4">Black headphone jack</text>
<text x="451.1" y="200">J8</text>
<text x="232.5" y="209.4">200k</text>
<text x="232.5" y="206.2">R13</text>
<text x="295.8" y="205.2">Black headphone jack</text>
<text x="389.5" y="207.6">200k</text>
<text x="389.5" y="204.5">R29</text>
<text x="218.7" y="213.4">C5</text>
<text x="375.7" y="214.8">10u</text>
<text x="375.7" y="211.6">C9</text>
<text x="218.7" y="216.6">10u</text>
</g>
<g font-size="3.2">
<text x="50.9" y="33.7">1</text>
<text x="55.4" y="35.1">GND</text>
<text x="117.2" y="38.7">GND</text>
<text x="127" y="37.3">27</text>
<text x="433.7" y="51.4">4</text>
<text x="439.2" y="51.7">L</text>
<text x="278.4" y="56.7">4</text>
<text x="284" y="57">L</text>
<text x="433.7" y="56.7">2</text>
<text x="439.2" y="57">R</text>
<text x="278.4" y="61.9">2</text>
<text x="278.4" y="65.5">3</text>
<text x="283.6" y="65.5">GND</text>
<text x="284" y="62.3">R</text>
<text x="433.7" y="60.2">3</text>
<text x="438.9" y="60.2">GND</text>
<text x="437.2" y="107.8">4</text>
<text x="280.2" y="109.6">4</text>
<text x="285.8" y="109.9">L</text>
<text x="437.2" y="113.1">2</text>
<text x="442.7" y="108.2">L</text>
<text x="442.7" y="113.5">R</text>
<text x="280.2" y="114.9">2</text>
<text x="280.2" y="118.4">3</text>
<text x="285.4" y="118.4">GND</text>
<text x="285.8" y="115.2">R</text>
<text x="437.2" y="116.6">3</text>
<text x="442.4" y="116.6">GND</text>
<text x="280.2" y="155.4">4</text>
<text x="285.8" y="155.8">L</text>
<text x="437.2" y="153.7">4</text>
<text x="442.7" y="154">L</text>
<text x="280.2" y="160.7">2</text>
<text x="285.8" y="161.1">R</text>
<text x="437.2" y="159">2</text>
<text x="442.7" y="159.3">R</text>
<text x="280.2" y="164.3">3</text>
<text x="285.4" y="164.3">GND</text>
<text x="437.2" y="162.5">3</text>
<text x="442.4" y="162.5">GND</text>
<text x="287.3" y="206.6">4</text>
<text x="292.8" y="206.9">L</text>
<text x="442.5" y="204.8">4</text>
<text x="448" y="205.2">L</text>
<text x="287.3" y="211.9">2</text>
<text x="287.3" y="215.4">3</text>
<text x="292.5" y="215.4">GND</text>
<text x="292.8" y="212.2">R</text>
<text x="442.5" y="210.1">2</text>
<text x="442.5" y="213.6">3</text>
<text x="447.7" y="213.6">GND</text>
<text x="448" y="210.5">R</text>
</g>
<g font-size="3.2" fill="#f00">
<text x="118.7" y="35.1">VIN</text>
<text x="127" y="33.7">28</text>
<text x="127" y="40.8">26</text>
<text x="109.3" y="42.2">3.3V OUT</text>
<text x="410.6" y="44.3" transform="rotate(-90 410.6 44.3)">4</text>
<text x="257.2" y="49.6" transform="rotate(-90 257.2 49.6)">4</text>
<text x="257.2" y="72" transform="rotate(-90 257.2 72)">11</text>
<text x="410.6" y="66.7" transform="rotate(-90 410.6 66.7)">11</text>
<text x="414.2" y="100.8" transform="rotate(-90 414.2 100.8)">4</text>
<text x="257.2" y="102.5" transform="rotate(-90 257.2 102.5)">4</text>
<text x="257.2" y="124.9" transform="rotate(-90 257.2 124.9)">11</text>
<text x="414.2" y="123.1" transform="rotate(-90 414.2 123.1)">11</text>
<text x="257.2" y="148.4" transform="rotate(-90 257.2 148.4)">4</text>
<text x="414.2" y="146.6" transform="rotate(-90 414.2 146.6)">4</text>
<text x="257.2" y="170.8" transform="rotate(-90 257.2 170.8)">11</text>
<text x="414.2" y="169" transform="rotate(-90 414.2 169)">11</text>
<text x="419.5" y="197.8" transform="rotate(-90 419.5 197.8)">4</text>
<text x="262.5" y="199.5" transform="rotate(-90 262.5 199.5)">4</text>
<text x="262.5" y="221.9" transform="rotate(-90 262.5 221.9)">11</text>
<text x="419.5" y="220.1" transform="rotate(-90 419.5 220.1)">11</text>
</g>
<g font-size="3.2" fill="#00f">
<text x="50.9" y="37.3">2</text>
<text x="50.9" y="40.8">3</text>
<text x="55.4" y="38.7">D0/RX1</text>
<text x="50.9" y="44.3">4</text>
<text x="50.9" y="47.8">5</text>
<text x="55.4" y="42.2">D1/TX1</text>
<text x="55.4" y="45.7">D2/OUT2</text>
<text x="90.1" y="45.7">D23/A9/CRX1/MCLK1</text>
<text x="127" y="47.8">24</text>
<text x="127" y="44.3">25</text>
<text x="50.9" y="51.4">6</text>
<text x="55.4" y="49.2">D3/LRCLK2</text>
<text x="55.4" y="52.8">D4/BCLK2</text>
<text x="92.8" y="52.8">D21/A7/RX5/BCLK1</text>
<text x="102.6" y="49.2">D22/A8/CTX1</text>
<text x="127" y="51.4">23</text>
<text x="397.8" y="49.6">13</text>
<text x="420.2" y="53.1">14</text>
<text x="50.9" y="54.9">7</text>
<text x="50.9" y="58.4">8</text>
<text x="55.4" y="56.3">D5/IN2</text>
<text x="55.4" y="59.8">D6/OUT1D</text>
<text x="91.2" y="56.3">D20/A6/TX5/LRCLK1</text>
<text x="102.8" y="59.8">D19/A5/SCL0</text>
<text x="127" y="58.4">21</text>
<text x="127" y="54.9">22</text>
<text x="244.3" y="54.9">13</text>
<text x="266.7" y="58.4">14</text>
<text x="397.8" y="56.7">12</text>
<text x="48.9" y="65.5">10</text>
<text x="50.9" y="61.9">9</text>
<text x="55.4" y="63.4">D7/RX2/OUT1A</text>
<text x="102.2" y="63.4">D18/A4/SDA0</text>
<text x="127" y="65.5">19</text>
<text x="127" y="61.9">20</text>
<text x="244.3" y="61.9">12</text>
<text x="48.9" y="69">11</text>
<text x="55.4" y="66.9">D8/TX2/IN1</text>
<text x="55.4" y="70.4">D9/OUT1C</text>
<text x="94.6" y="66.9">D17/A3/TX4/SDA1</text>
<text x="95" y="70.4">D16/A2/RX4/SCL1</text>
<text x="127" y="69">18</text>
<text x="48.9" y="72.5">12</text>
<text x="48.9" y="76.1">13</text>
<text x="55.4" y="73.9">D10/CS/MQSR</text>
<text x="55.4" y="77.5">D11/MOSI/CTX1</text>
<text x="86.9" y="77.5">D14/A0/TX3/SPDIFOUT</text>
<text x="89.8" y="73.9">D15/A1/RX3/SPDIFIN</text>
<text x="127" y="76.1">16</text>
<text x="127" y="72.5">17</text>
<text x="48.9" y="79.6">14</text>
<text x="55.4" y="81">D12/MISO/MQSL</text>
<text x="92.3" y="81">D13/LED/SCK/CRX1</text>
<text x="127" y="79.6">15</text>
<text x="246.3" y="107.8">6</text>
<text x="403.3" y="106">6</text>
<text x="266.7" y="111.3">7</text>
<text x="403.3" y="113.1">5</text>
<text x="423.7" y="109.6">7</text>
<text x="246.3" y="114.9">5</text>
<text x="246.3" y="153.7">9</text>
<text x="403.3" y="151.9">9</text>
<text x="423.7" y="155.4">8</text>
<text x="244.3" y="160.7">10</text>
<text x="266.7" y="157.2">8</text>
<text x="401.3" y="159">10</text>
<text x="103" y="179.8">Ref</text>
<text x="103" y="186.8">GND</text>
<text x="103" y="193.9">NC</text>
<text x="408.6" y="203.1">2</text>
<text x="251.6" y="204.8">2</text>
<text x="272" y="208.4">1</text>
<text x="429" y="206.6">1</text>
<text x="251.6" y="211.9">3</text>
<text x="408.6" y="210.1">3</text>
</g>
<g font-size="2.1" fill="#a54b4b">
<text x="72.5" y="116.3">10</text>
<text x="73.9" y="119.8">8</text>
<text x="90.8" y="119.8">7</text>
<text x="90.8" y="116.3">9</text>
<text x="73.9" y="123.3">6</text>
<text x="90.8" y="123.3">5</text>
<text x="73.9" y="130.4">2</text>
<text x="73.9" y="126.9">4</text>
<text x="90.8" y="130.4">1</text>
<text x="90.8" y="126.9">3</text>
</g>
<g font-size="1.8" fill="#838383">
<text x="79.8" y="115.9">+12V</text>
<text x="79.8" y="133.6">-12V</text>
</g>
</svg>
